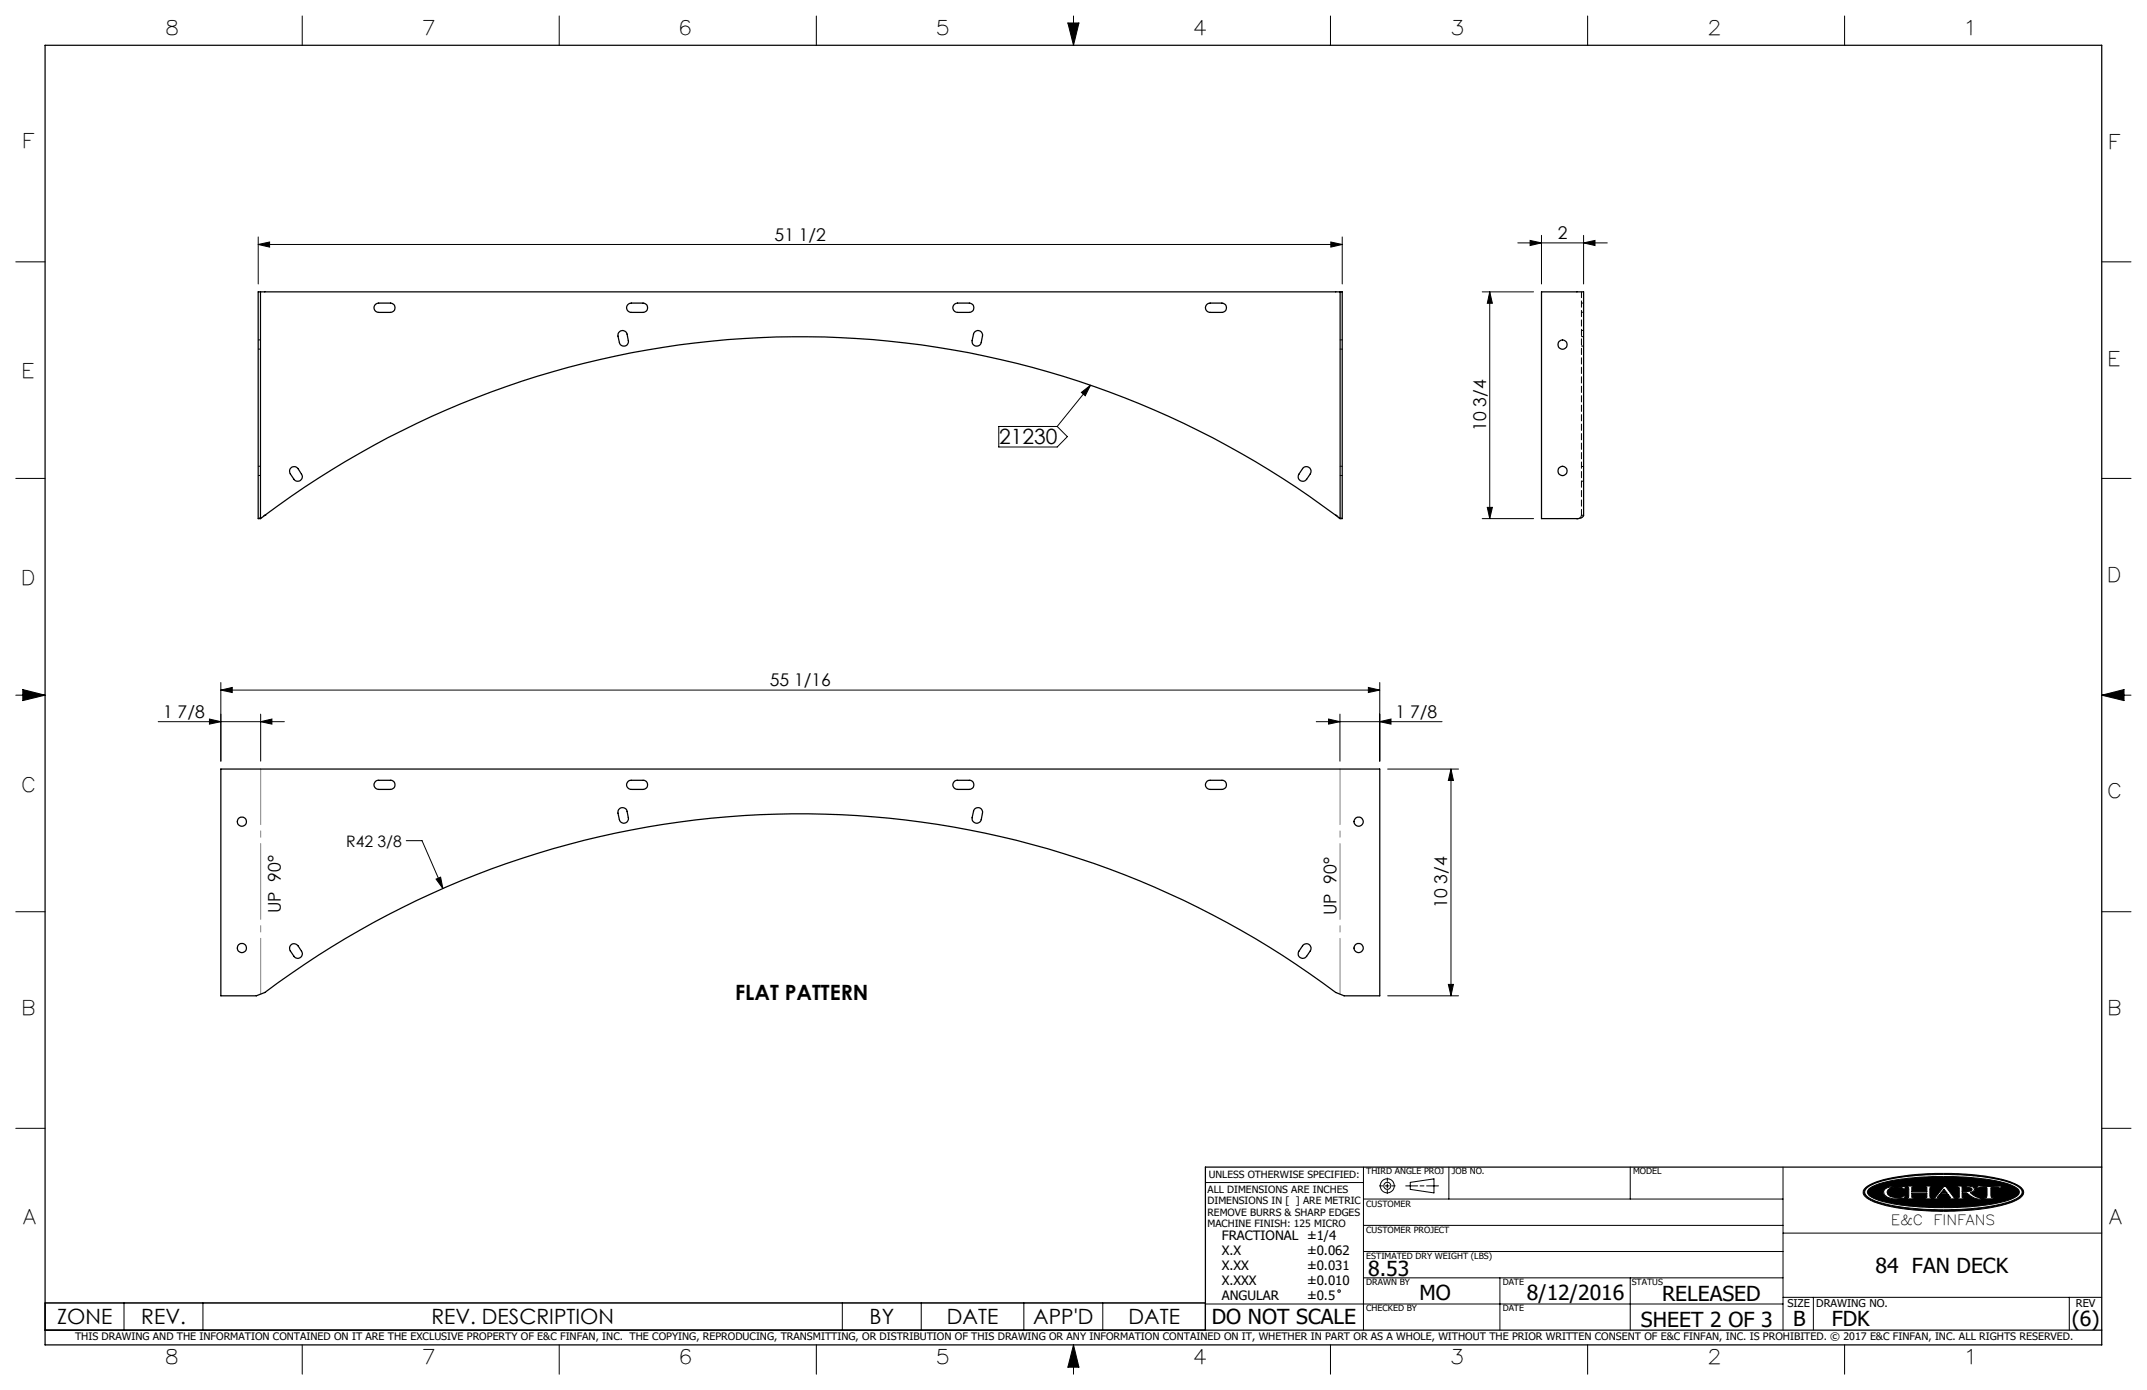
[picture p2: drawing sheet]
<svg xmlns="http://www.w3.org/2000/svg" width="432mm" height="279mm" viewBox="0 0 432 279" stroke-linecap="round" stroke-linejoin="round" font-family="sans-serif">
<g fill="none" stroke="#000" stroke-width=".2">
<path d="M60.8 3.2v5.9M112.5 3.2v5.9M164.2 3.2v5.9M214.8 4.6h2.2l-1.1 4.5zM215.9 3.2v5.9M267.6 3.2v5.9M319.3 3.2v5.9M371 3.2v5.9M3.2 52.6h5.9M51.9 49.1l2.3-.5v1.1zM51.9 47.6v9.5M51.9 49.1h218"/>
<path d="M267.7 48.6l2.2 .5-2.2 .6zM269.9 47.6v9.5M298.1 58.7h10.3M299.6 58.7l.5 2.3h-1zM299.6 58.7v45.5M305.3 48.8h18M307.7 48.3l2.3 .5-2.3 .6zM310 47.3v9.8M318.5 48.8l2.3-.5v1.1zM318.5 47.3v9.8M422.7 52.6h5.9M217.5 78.9l1.8-1.5-1 2.2z"/>
<path d="M219.3 77.4l-6.7 8.3M3.2 96.2h5.9M200.9 85.7h11.7l2.1 2.1-2.1 2.1h-11.7zM422.7 96.2h5.9M298.1 104.2h10.3M299.1 102h1l-.5 2.2zM3.2 139.7h5.9M4.6 138.6l4.5 1.1-4.5 1.1zM44.4 138.7l2.3-.5v1zM44.4 137.2v15.8M44.4 138.7h233.1M275.2 138.2l2.3 .5-2.3 .5z"/>
<path d="M277.5 137.2v15.8M422.7 139.7h5.9M422.7 139.7l4.5-1.1v2.2zM31.8 145.1h25.4M42.1 144.5l2.3 .6-2.3 .5zM52.4 145.1l2.3-.6v1.1zM52.4 143.5v9.5M264.7 145.1h25.3M267.2 144.5l2.3 .6-2.3 .5zM269.5 143.5v9.5M277.5 145.1l2.3-.6v1.1zM279.1 154.6h14.2"/>
<path d="M291.8 154.6v45.6M291.8 154.6l.5 2.3h-1zM81.7 169h3.2l4.2 9.6M87.7 176.7l.9-.4 .5 2.3zM3.2 183.3h5.9M291.3 197.9h1l-.5 2.3zM422.7 183.3h5.9M279.1 200.2h14.2M3.2 226.8h5.9M242.4 237.7h31.8M274.2 234.6v32.8M277.4 238.4h.7"/>
<path d="M278.6 238.4h.8M279 236.8v.7M279 238v.8M279 239.3v.6M279.9 238.4h.7M282.7 238.4h2.4M283.6 237.7l4.8-.7v2.8l-4.8-.7zM285.6 238.4h.8M286.9 238.4h2.4M291.4 234.6v6.4M327.9 234.6v6.4M358.6 234.6v32.8"/>
<path d="M375.3 238.7a16.2 16.2 0 0 1 7.4-2.3 55.4 55.4 0 0 1 21.3 1.1l1.9 .8a1.36 1.36 0 0 1 1.1 1.1 1.36 1.36 0 0 1-.7 1.4 23 23 0 0 1-9.9 2.4l-.5 .1a53.3 53.3 0 0 1-18.2-1.4 4.1 4.1 0 0 1-3-2 1.17 1.17 0 0 1 .6-1.2zM375.4 238.9a12.3 12.3 0 0 1 6-2.1 59.4 59.4 0 0 1 22.1 .7 4.5 4.5 0 0 1 3.1 1.9 1.36 1.36 0 0 1-.9 1.5 27.8 27.8 0 0 1-10.4 2.1l-1.1 .1a48.8 48.8 0 0 1-17.3-1.8l-1.5-.9a.94 .94 0 0 1 0-1.5zM375.8 239a15.4 15.4 0 0 1 7.6-2.1l3.6-.3 3.3-.1a44.5 44.5 0 0 1 14.2 1.7l.8 .4a1.03 1.03 0 0 1 .8 1 1.03 1.03 0 0 1-.8 1 25.5 25.5 0 0 1-9.5 2l-5 .1a43.6 43.6 0 0 1-13.5-1.6l-1.3-.8a.79 .79 0 0 1-.2-1.3zM379 239.1a5 5 0 0 1 3.5-.6h.7l-.2 .6-.5-.4a3.4 3.4 0 0 0-2.8 .4l-.2 .5 .2 .5a3.1 3.1 0 0 0 2.8 .5l.4-.3h.3l-.2 .5-.7 .1a3.6 3.6 0 0 1-3.3-.8l-.2-.6zM383.5 238.4h1.6v.2l-.6 .1v.8h3v-.8l-.5-.1v-.2h1.5v.2l-.3 .1-.1 .4 .1 1.5v.1l.3 .1v.2h-1.5v-.2h.4l.1-.2v-.8h-3v.8l.1 .2h.5v.2h-1.6v-.2l.3-.1 .1-.1v-1.5v-.4l-.4-.1zM391 239l.6 .9h-1.3zM391 238.4h.3l1.7 2.3 .5 .1v.2h-1.6v-.2l.4-.1-.5-.6h-1.7l-.5 .7h.6v.2h-1.5v-.2l.5-.1zM393.6 238.4h2.3l.9 .2 .3 .4-.2 .5-.7 .2 1.2 .9 1.1 .2v.2a4.2 4.2 0 0 1-2.9-1.1l-1-.1v.9l.6 .1v.2h-1.6v-.2h.3l.2-.2v-1.8l-.5-.2zM394.6 238.6h.9l.9 .2 .2 .3-.2 .3-1.8 .1zM397.9 238.3l1 .2 3.7-.1-.3 .5h-.2l-.1-.2h-1.6l.1 1.9 .6 .2v.2h-2.2v-.2l.7-.2v-1.8l-1.6-.1-.2 .2h-.3zM402.1 238.9h.1M422.7 226.8h5.9"/>
<path d="M274.2 256.9h84.4M274.2 251.6h84.4M274.2 246.3h84.4M274.2 241h84.4M301.7 256.9v10.5M327.9 256.9v10.5M358.6 247.9h64.1M9.1 261.9h233.3v5.5h-233.3zM24.9 261.9v5.5M40.8 261.9v5.5M60.8 270.3v5.9M112.5 270.3v5.9"/>
<path d="M164.2 270.3v5.9M169.4 261.9v5.5M185.3 261.9v5.5M205.9 261.9v5.5M215.9 270.3v5.9M215.9 270.3l1.1 4.5h-2.2zM221.8 261.9v5.5M242.4 262.1h116.2M267.6 270.3v5.9M319.3 270.3v5.9M358.6 260.8h64.1M364.7 260.8v6.6"/>
<path d="M371 270.3v5.9M416.2 260.8v6.6"/>
<circle cx="279" cy="238.4" r=".71"/>
<circle cx="279" cy="238.4" r="1.41"/>
<circle cx="269.3" cy="259.5" r=".25"/>
</g>
<g fill="none" stroke="#000" stroke-width=".25">
<path d="M9.1 9.1h413.6v261.2h-413.6zM52.4 58.7h217.1M52.4 58.7h-.5v45.5h.5M52.4 58.7v45.5M269.5 58.7h.4v45.5h-.4M269.5 58.7v45.5M310 58.7h8.5v44.9a1.1 1.1 0 0 1-1.4 .6h-7.1zM75.5 61.2l.7-.3h2.3a.94 .94 0 0 1 .9 1 .94 .94 0 0 1-.9 .9h-2.3a.93 .93 0 0 1-.9-.6 .93 .93 0 0 1 .2-1zM124.4 66.9a.93 .93 0 0 1 1-.5 .93 .93 0 0 1 .7 .8l.3 1.3a.92 .92 0 0 1-.8 1.1 .92 .92 0 0 1-1-.8l-.3-1.2zM126.3 61.2l.7-.3h2.3a.94 .94 0 0 1 .9 1 .94 .94 0 0 1-.9 .9h-2.3a.93 .93 0 0 1-.9-.6 .93 .93 0 0 1 .2-1zM191.9 61.2l.7-.3h2.3a.94 .94 0 0 1 1 1 .94 .94 0 0 1-1 .9h-2.3a.93 .93 0 0 1-.9-.6 .93 .93 0 0 1 .2-1zM196 66.7a.92 .92 0 0 1 1.1-.2 .92 .92 0 0 1 .5 1.1l-.3 1.2a.93 .93 0 0 1-1 .8 .93 .93 0 0 1-.8-1.1z"/>
<path d="M242.7 61.2l.7-.3h2.3a.94 .94 0 0 1 1 1 .94 .94 0 0 1-1 .9h-2.3a.93 .93 0 0 1-.9-.6 .93 .93 0 0 1 .2-1zM58.6 93.9l.7-.1 .5 .2 .8 1.3a.91 .91 0 0 1-.2 1.3 .91 .91 0 0 1-1.3-.3l-.8-1.3v-.7zM262.1 94a.95 .95 0 0 1 1.3 0 .95 .95 0 0 1 .1 1.2l-.7 1.1a.93 .93 0 0 1-1.3 .3 .93 .93 0 0 1-.3-1.3zM52.4 104.2a179.5 179.5 0 0 1 217.1 0M317.1 104.2h.1M44.4 154.6h233.1v45.6h-7.2l-1.7-.7a179.4 179.4 0 0 0-215.3 0l-1.8 .7h-7.1zM75.5 157.1l.4-.3h2.6a.92 .92 0 0 1 .9 1 .92 .92 0 0 1-.9 .9h-2.3a.93 .93 0 0 1-.9-.6 .93 .93 0 0 1 .2-1zM126.3 157.1l.4-.3h2.6a.92 .92 0 0 1 .9 1 .92 .92 0 0 1-.9 .9h-2.3a.93 .93 0 0 1-.9-.6 .93 .93 0 0 1 .2-1zM191.9 157.1l.4-.3h2.6a.92 .92 0 0 1 1 1 .92 .92 0 0 1-1 .9h-2.3a.93 .93 0 0 1-.9-.6 .93 .93 0 0 1 .2-1zM242.7 157.1l.4-.3h2.6a.92 .92 0 0 1 1 1 .92 .92 0 0 1-1 .9h-2.3a.93 .93 0 0 1-.9-.6 .93 .93 0 0 1 .2-1zM124.4 162.7a.95 .95 0 0 1 1-.3 .95 .95 0 0 1 .7 .7l.3 1.3a.92 .92 0 0 1-.7 1 .92 .92 0 0 1-1.1-.7l-.3-1.3zM196 162.6a.92 .92 0 0 1 1.1-.2 .92 .92 0 0 1 .5 1l-.3 1.3a.94 .94 0 0 1-1.1 .8 .94 .94 0 0 1-.7-1.1z"/>
<path d="M58.5 190l.3-.3 .7 .1 .4 .3 .7 1.1a.91 .91 0 0 1-.2 1.3 .91 .91 0 0 1-1.3-.3l-.8-1.3-.1-.5zM262.1 189.9a.93 .93 0 0 1 1.3 0 .93 .93 0 0 1 .1 1.2l-.7 1.1a.93 .93 0 0 1-1.3 .3 .93 .93 0 0 1-.3-1.3zM422.7 234.6h-180.3v32.8M9.1 267.4h413.6"/>
<circle cx="314.3" cy="69.3" r=".94"/>
<circle cx="314.3" cy="94.7" r=".94"/>
<circle cx="48.6" cy="165.2" r=".92"/>
<circle cx="273.2" cy="165.2" r=".93"/>
<circle cx="48.6" cy="190.6" r=".92"/>
<circle cx="273.2" cy="190.6" r=".93"/>
</g>
<g fill="#000">
<path d="M383.5 238.4v.2h.3l.1 .2v1.8l-.1 .1-.3 .1v.2h1.6v-.2h-.5l-.1-.2v-.8h3v.9l-.5 .1v.2h1.5v-.2l-.3-.1-.1-.2v-1.6l.1-.3h.3v-.2h-1.5v.2l.5 .1v.8h-3v-.8l.6-.1v-.2zM391 238.4l-1.8 2.3-.5 .1v.2h1.5v-.2h-.6l.5-.7h1.7l.5 .6-.4 .1v.2h1.6v-.2l-.5-.1-1.7-2.3zM393.6 238.4v.2l.5 .2v1.8l-.2 .2h-.3v.2h1.6v-.2l-.6-.1v-.9l1 .1a3.7 3.7 0 0 0 2.9 1.1v-.2a3.4 3.4 0 0 1-2.3-1.1 .68 .68 0 0 0 .8-.2 .68 .68 0 0 0 0-.8l-.7-.3zM397.9 238.3l-.4 .6h.3l.2-.2 1.6 .1v1.8l-.2 .2h-.5v.2h2.2v-.2h-.5l-.2-.3v-1.7l1.6-.1 .1 .2h.2l.3-.5-4 .1zM375.8 239a13.3 13.3 0 0 1 6.5-2l2.7-.3 3.8-.2 7.5 .2a24.3 24.3 0 0 1 9.1 2 1.01 1.01 0 0 1 .7 .9 1.01 1.01 0 0 1-.7 1 21.9 21.9 0 0 1-8.6 1.9l-3.9 .2h-4.1l-3.8-.2a21.2 21.2 0 0 1-8.8-2l-.4-.3-.2-.5zM379.1 239a1.04 1.04 0 0 0 .7 1.7 7 7 0 0 0 3.2 .1l.2-.5h-.3l-.5 .4a2.56 2.56 0 0 1-2.8-.8 1.28 1.28 0 0 1 1.4-1.3h.2a1.49 1.49 0 0 1 1.4 .2l.4 .3 .2-.6h-.6a4.7 4.7 0 0 0-3.5 .5zM375.3 238.7a17.5 17.5 0 0 1 7.8-2.4l5.1-.4h4.8a34.5 34.5 0 0 1 12.5 2.2l.4 .2a1.36 1.36 0 0 1 .9 2 9.1 9.1 0 0 1-5.1 2.2l-.4 .1a58.1 58.1 0 0 1-23.1-.6 5.6 5.6 0 0 1-3.4-1.9v-.8zM375.3 238.9a1.14 1.14 0 0 0 .6 1.9 24 24 0 0 0 9.3 2.1l4.6 .3 3.7-.1a33.7 33.7 0 0 0 11.9-2.1l.4-.2a1.19 1.19 0 0 0 .9-1.2 1.19 1.19 0 0 0-.9-1.1 21.6 21.6 0 0 0-8.8-2.1l-5.1-.3-4.7 .1a30.2 30.2 0 0 0-11.1 2.1z" fill-rule="evenodd"/>
<path d="M215.9 270.3l-1.1 4.5h2.2zM214.8 4.6h2.2l-1.1 4.5zM4.6 138.6l4.5 1.1-4.5 1.1zM422.7 139.7l4.5-1.1v2.2zM391 239l-.7 .9h1.3zM394.6 238.6v.9l1.7-.1a.38 .38 0 0 0 .3-.4 .38 .38 0 0 0-.5-.3z" fill-rule="evenodd"/>
</g>
<path d="M52.4 154.6v45.2M269.5 154.6v45.2" fill="none" stroke="#808080" stroke-width=".2" stroke-dasharray="15.2 1.3 1.3 1.3" stroke-dashoffset="4"/>
<g fill="#000">
<path d="M217.5 78.9l1.8-1.5-1 2.2zM87.7 176.7l.9-.4 .5 2.3z"/>
<path d="M267.7 48.6l2.2 .5-2.2 .6zM51.9 49.1l2.3-.5v1.1z"/>
<path d="M299.6 58.7l.5 2.3h-1zM299.1 102h1l-.5 2.2z"/>
<path d="M307.7 48.3l2.3 .5-2.3 .6zM318.5 48.8l2.3-.5v1.1z"/>
<path d="M44.4 138.7l2.3-.5v1zM275.2 138.2l2.3 .5-2.3 .5zM267.2 144.5l2.3 .6-2.3 .5zM277.5 145.1l2.3-.6v1.1z"/>
<path d="M52.4 145.1l2.3-.6v1.1zM42.1 144.5l2.3 .6-2.3 .5z"/>
<path d="M291.8 154.6l.5 2.3h-1zM291.3 197.9h1l-.5 2.3z"/>
</g>
<path d="M52 104.2l1.3-.6M268.6 103.6l1.4 .6" fill="none" stroke="#000" stroke-width=".2" stroke-dasharray="1.3 .6" stroke-dashoffset=".7"/>
<g fill="none" stroke="#000" stroke-width=".2" stroke-dasharray="1.3 .6">
<path d="M52 70.2h.4M52.4 68.3h-.4M269.5 70.2h.5M270 68.3h-.5M318.1 69.6h.4M318.5 62.8h-.4M318.5 60.9h-.4M318.5 67.7h-.4M318.5 66.4h-.4M52 95.6h.4M52.4 93.7h-.4M269.5 95.6h.5"/>
<path d="M270 93.7h-.5M318.1 96.7h.4M318.5 93.8h-.4M53.3 103.6h.1M268.6 103.6h.1M317.2 104.2h.1M318.1 103.6h.4"/>
</g>
<path d="M318.1 58.7v44.9" fill="none" stroke="#000" stroke-width=".2" stroke-dasharray="1.3 .6" stroke-dashoffset=".1"/>
<path d="M318.1 103.6l-.3 .4-.6 .2" fill="none" stroke="#000" stroke-width=".2" stroke-dasharray="1.3 .6" stroke-dashoffset=".6"/>
<g font-size="4.2">
<text x="200.9" y="89.3">21230</text>
<text x="147.8" y="201">FLAT PATTERN</text>
<text x="275.2" y="256.5">8.53</text>
<text x="377.2" y="255.9">84 FAN DECK</text>
<text x="285.5" y="261.4">MO</text>
<text x="307.1" y="261.3">8/12/2016</text>
<text x="334.3" y="261.6">RELEASED</text>
<text x="11.5" y="266.2">ZONE</text>
<text x="28.4" y="266.2">REV.</text>
<text x="86.8" y="266.2">REV. DESCRIPTION</text>
<text x="174.9" y="266.2">BY</text>
<text x="190.4" y="266.2">DATE</text>
<text x="207.8" y="266.2">APP'D</text>
<text x="227" y="266.2">DATE</text>
<text x="243.7" y="266.1">DO NOT SCALE</text>
<text x="330" y="266.7">SHEET 2 OF 3</text>
<text x="360.6" y="266.5">B</text>
<text x="368.4" y="266.6">FDK</text>
<text x="416.7" y="266.5">(6)</text>
</g>
<g font-size="4">
<text x="33.6" y="7.1">8</text>
<text x="85.2" y="7.1">7</text>
<text x="137" y="7.1">6</text>
<text x="188.6" y="7.1">5</text>
<text x="240.3" y="7.1">4</text>
<text x="292.1" y="7.1">3</text>
<text x="343.8" y="7.1">2</text>
<text x="395.7" y="7.1">1</text>
<text x="4.9" y="29.8">F</text>
<text x="424.5" y="29.9">F</text>
<text x="4.8" y="76">E</text>
<text x="424.3" y="73.5">E</text>
<text x="4.7" y="117.7">D</text>
<text x="424.2" y="116.9">D</text>
<text x="4.7" y="159.3">C</text>
<text x="424.2" y="160.4">C</text>
<text x="4.8" y="204">B</text>
<text x="424.3" y="204">B</text>
<text x="4.8" y="246.1">A</text>
<text x="424.3" y="246">A</text>
<text x="33.6" y="274.3">8</text>
<text x="85.2" y="274.3">7</text>
<text x="137" y="274.3">6</text>
<text x="188.6" y="274.3">5</text>
<text x="240.3" y="274.3">4</text>
<text x="292.1" y="274.3">3</text>
<text x="343.8" y="274.3">2</text>
<text x="395.8" y="274.3">1</text>
</g>
<g font-size="3.5">
<text x="155.8" y="48.4">51 1/2</text>
<text x="313.3" y="48">2</text>
<text x="298.9" y="86.6" transform="rotate(-90 298.9 86.6)">10 3/4</text>
<text x="154.8" y="137.9">55 1/16</text>
<text x="32.8" y="144.3">1 7/8</text>
<text x="280.7" y="144.3">1 7/8</text>
<text x="56.5" y="183.6" transform="rotate(-90 56.5 183.6)">UP 90°</text>
<text x="268.8" y="184" transform="rotate(-90 268.8 184)">UP 90°</text>
<text x="291.1" y="182.5" transform="rotate(-90 291.1 182.5)">10 3/4</text>
</g>
<text font-size="3.2" x="69.6" y="170.2">R42 3/8</text>
<g font-size="2.8">
<text x="380.3" y="246.2">E&amp;C</text>
<text x="388.9" y="246.2">FINFANS</text>
</g>
<g font-size="2.6">
<text x="245.7" y="249.3">FRACTIONAL ±1/4</text>
<text x="245.7" y="252.3">X.X</text>
<text x="245.7" y="255.3">X.XX</text>
<text x="262.9" y="252.3">±0.062</text>
<text x="262.9" y="255.3">±0.031</text>
<text x="245.7" y="258.3">X.XXX</text>
<text x="245.7" y="261.3">ANGULAR</text>
<text x="262.9" y="258.3">±0.010</text>
<text x="262.9" y="261.3">±0.5</text>
</g>
<g font-size="2.2">
<text x="359.5" y="262.8">SIZE</text>
<text x="365.3" y="262.7">DRAWING NO.</text>
<text x="417.5" y="262.8">REV</text>
</g>
<text font-size="2.1" x="15.1" y="269.4">THIS DRAWING AND THE INFORMATION CONTAINED ON IT ARE THE EXCLUSIVE PROPERTY OF E&amp;C FINFAN, INC. THE COPYING, REPRODUCING, TRANSMITTING, OR DISTRIBUTION OF THIS DRAWING OR ANY INFORMATION CONTAINED ON IT, WHETHER IN PART OR AS A WHOLE, WITHOUT THE PRIOR WRITTEN CONSENT OF E&amp;C FINFAN, INC. IS PROHIBITED. © 2017 E&amp;C FINFAN, INC. ALL RIGHTS RESERVED.</text>
<g font-size="2">
<text x="242.9" y="239.8">ALL DIMENSIONS ARE INCHES</text>
<text x="243.1" y="236.8">UNLESS OTHERWISE SPECIFIED:</text>
<text x="242.9" y="242.1">DIMENSIONS IN [ ] ARE METRIC</text>
<text x="242.9" y="244.4">REMOVE BURRS &amp; SHARP EDGES</text>
<text x="242.9" y="246.7">MACHINE FINISH: 125 MICRO</text>
</g>
<g font-size="1.7">
<text x="274.8" y="236.1">THIRD ANGLE PROJ</text>
<text x="292" y="236.1">JOB NO.</text>
<text x="328.5" y="236.1">MODEL</text>
<text x="274.8" y="242.5">CUSTOMER</text>
<text x="274.8" y="247.8">CUSTOMER PROJECT</text>
<text x="274.8" y="253.1">ESTIMATED DRY WEIGHT (LBS)</text>
<text x="274.8" y="258.3">DRAWN BY</text>
<text x="274.8" y="263.6">CHECKED BY</text>
<text x="302.2" y="263.6">DATE</text>
<text x="302.2" y="258.3">DATE</text>
<text x="328.2" y="258.3">STATUS</text>
</g>
</svg>
